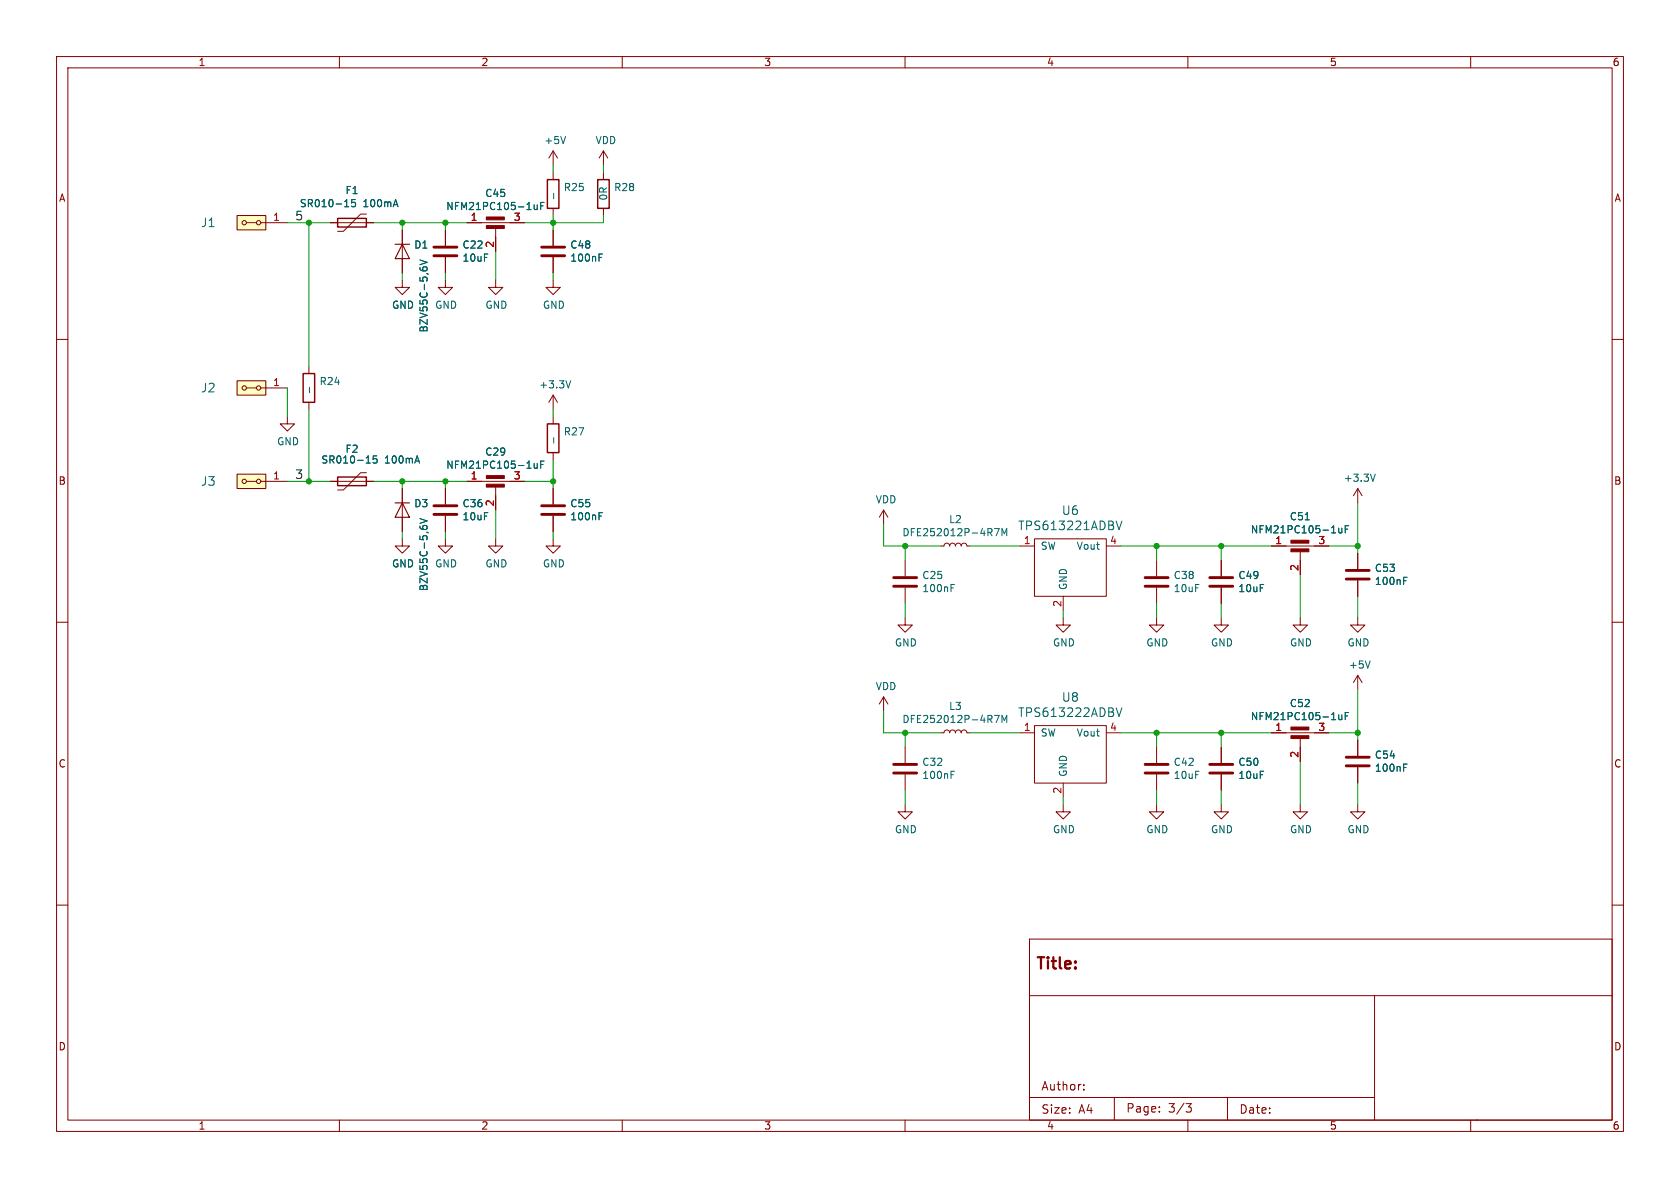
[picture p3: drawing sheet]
<svg xmlns="http://www.w3.org/2000/svg" width="297mm" height="210mm" viewBox="0 0 297 210" stroke-linecap="round" stroke-linejoin="round" font-family="sans-serif">
<g fill="none" stroke="#840000" stroke-width=".18">
<path d="M10 10h277v190h-277zM12 12h273v186h-273zM60 10v2M110 10v2M160 10v2M210 10v2M260 10v2M41.9 38.1h5.1v2.5h-5.1zM43.6 39.4h1.7M46.1 39.4h4.7M58.4 39.4h7.6M64.8 37.8h-1l-3.1 3.1h-1"/>
<path d="M82.5 39.4h10.2M97.8 26.7v2.5M97.8 30.5v1.3M97.8 36.8v1.3M97.8 26.7l-.8 1.2M97.8 26.7l.8 1.2M106.7 26.7l-.8 1.2M106.7 26.7v2.5M106.7 30.5v1.3M106.7 36.8v1.3M106.7 26.7l.7 1.2M10 60h2"/>
<path d="M71.1 49.5v1.3h1.3l-1.3 1.3-1.3-1.3h1.3M71.1 40.6v7.7M78.7 49.5v1.3h1.3l-1.3 1.3-1.2-1.3h1.2M78.7 40.6v2.8M78.7 45.5v2.8M87.6 49.5v1.3h1.3l-1.3 1.3-1.2-1.3h1.2M87.6 40.1v4.4M97.8 49.5v1.3h1.3l-1.3 1.3-1.3-1.3h1.3M97.8 40.6v2.8M97.8 45.5v2.8M285 60h2M41.9 67.3h5.1v2.6h-5.1z"/>
<path d="M43.6 68.6h1.7M46.1 68.6h4.7M50.8 73.7v1.2h1.3l-1.3 1.3-1.3-1.3h1.3M54.6 64.8v1.2M54.6 71.1v1.3M97.8 69.9v2.5M97.8 73.7v1.2M97.8 69.9l-.8 1.2M97.8 69.9l.8 1.2M41.9 83.8h5.1v2.6h-5.1zM43.6 85.1h1.7M46.1 85.1h4.7"/>
<path d="M58.4 85.1h7.6M64.8 83.6h-1l-3.1 3h-1M71.1 95.3v1.2h1.3l-1.3 1.3-1.3-1.3h1.3M71.1 86.4v7.6M78.7 95.3v1.2h1.3l-1.3 1.3-1.2-1.3h1.2M78.7 86.4v2.8M78.7 91.2v2.8M82.5 85.1h10.2M87.6 95.3v1.2h1.3l-1.3 1.3-1.2-1.3h1.2M87.6 85.9v4.3M97.8 95.3v1.2h1.3l-1.3 1.3-1.3-1.3h1.3M97.8 80v1.3"/>
<path d="M97.8 86.4v2.8M97.8 91.2v2.8M156.2 90.2l-.8 1.2M156.2 90.2v2.5M156.2 90.2l.8 1.2M160 99.1v2.8M166.4 96.5h.5l.1-.3 .4-.2 .4 .2 .1 .3 .1-.3 .4-.2 .4 .2 .1 .3 .2-.3 .3-.2 .4 .2 .1 .3 .2-.3 .3-.2 .4 .2 .1 .3h.5M180.3 96.5h2.6M182.9 95.3h12.7v10.1h-12.7zM195.6 96.5h2.5M204.5 99.1v2.8M215.9 99.1v2.8"/>
<path d="M224.8 96.5h10.1M229.9 97.3v4.3M240 86.4v2.5M240 97.8v2.8M240 86.4l-.7 1.2M240 86.4l.8 1.2M10 110h2M160 109.2v1.3h1.3l-1.3 1.3-1.3-1.3h1.3M160 103.9v2.8M188 109.2v1.3h1.2l-1.2 1.3-1.3-1.3h1.3M188 105.4v2.6M204.5 109.2v1.3h1.2l-1.2 1.3-1.3-1.3h1.3"/>
<path d="M204.5 103.9v2.8M215.9 109.2v1.3h1.3l-1.3 1.3-1.3-1.3h1.3M215.9 103.9v2.8M229.9 109.2v1.3h1.2l-1.2 1.3-1.3-1.3h1.3M240 109.2v1.3h1.3l-1.3 1.3-1.2-1.3h1.2M240 119.4l-.7 1.3M240 102.6v2.8M240 119.4v2.5M240 119.4l.8 1.3M285 110h2M156.2 123.2v2.5M156.2 123.2l-.8 1.3"/>
<path d="M156.2 123.2l.8 1.3M160 132.1v2.8M160 136.9v2.8M166.4 129.5h.5l.1-.3 .4-.2 .4 .2 .1 .3 .1-.3 .4-.2 .4 .2 .1 .3 .2-.3 .3-.2 .4 .2 .1 .3 .2-.3 .3-.2 .4 .2 .1 .3h.5M180.3 129.5h2.6M182.9 128.3h12.7v10.1h-12.7zM188 138.4v2.6M195.6 129.5h2.5M204.5 132.1v2.8M204.5 136.9v2.8M215.9 132.1v2.8M215.9 136.9v2.8"/>
<path d="M224.8 129.5h10.1M229.9 130.3v4.3M240 130.8v2.8M240 135.6v2.8M10 160h2M160 142.2v1.3h1.3l-1.3 1.3-1.3-1.3h1.3M188 142.2v1.3h1.2l-1.2 1.3-1.3-1.3h1.3M204.5 142.2v1.3h1.2l-1.2 1.3-1.3-1.3h1.3M215.9 142.2v1.3h1.3l-1.3 1.3-1.3-1.3h1.3M229.9 142.2v1.3h1.2l-1.2 1.3-1.3-1.3h1.3M240 142.2v1.3h1.3l-1.3 1.3-1.2-1.3h1.2M285 160h2"/>
<path d="M182 166h103v32h-103zM182 176h103M243 176v22M60 198v2M110 198v2M160 198v2M182 194h61M191.6 192.6v.1M191.6 191.8v.1M197 194v4M205 196.5v.1M205 195.7v.1"/>
<path d="M209.7 195.1h.9l-.5 .6 .4 .1 .1 .5-.3 .3h-.4M210 198v2M217 194v4M260 198v2M261 198h.1"/>
<circle cx="43.2" cy="39.4" r=".38"/>
<circle cx="45.7" cy="39.4" r=".38"/>
<circle cx="43.2" cy="68.6" r=".38"/>
<circle cx="45.7" cy="68.6" r=".38"/>
<circle cx="43.2" cy="85.1" r=".38"/>
<circle cx="45.7" cy="85.1" r=".38"/>
</g>
<g fill="none" stroke="#840000" stroke-width=".51">
<path d="M76.7 45.2h4.1M76.7 43.7h4.1M95.8 45.2h4M95.8 43.7h4M76.7 90.9h4.1M76.7 89.4h4.1M95.8 90.9h4M95.8 89.4h4M158 103.6h4.1M158 102.1h4.1M202.4 103.6h4.1M202.4 102.1h4.1"/>
<path d="M213.9 103.6h4M213.9 102.1h4M238 102.4h4.1M238 100.8h4.1M158 136.7h4.1M158 135.1h4.1M202.4 136.7h4.1M202.4 135.1h4.1M213.9 136.7h4M213.9 135.1h4M238 135.4h4.1M238 133.9h4.1"/>
</g>
<g fill="#840000" stroke="#840000" stroke-width=".18">
<path d="M86 39.9h3.2v.5h-3.2z"/>
<path d="M86 38.4h3.2v.5h-3.2z"/>
<path d="M228.2 130h3.2v.6h-3.2z"/>
<path d="M228.2 128.5h3.2v.5h-3.2z"/>
<path d="M228.2 97h3.2v.5h-3.2z"/>
<path d="M228.2 95.5h3.2v.5h-3.2z"/>
<path d="M86 85.6h3.2v.5h-3.2z"/>
<path d="M86 84.1h3.2v.5h-3.2z"/>
</g>
<g fill="none" stroke="#006464" stroke-width=".18">
<path d="M60.9 36.5h.8M62.8 35.3h-.6l-.1 .6 .2-.1h.4l.2 .2-.1 .4-.2 .1-.5-.1M94.4 36.2l.1 .8 .3 .1 .2-.2M95 36.2v.9M95.6 36.4h.4M96.2 35.8h-.6v1.3M97.9 34.2v.9M100 24.1l-.4 1.3M74.2 47.3v.2M74.2 46l1.3 .4-1.3 .4M74.7 47.4l.3-.2h.3l.2 .2M105.9 45.5h.4"/>
<path d="M105.9 44.9h.6M54.7 68.5v.9M97.9 77.4v.9M100.9 67.3l-.4 1.3M64.7 81.9h.8M66.6 80.6h-.6l-.1 .6 .2-.1h.5l.1 .2-.1 .4-.2 .2-.5-.2M74.2 93v.2M74.2 91.7l1.3 .4-1.3 .4M74.7 93.1l.3-.2h.3l.2 .2M94.4 81.9l.1 .8 .3 .1 .2-.1M95 81.9v.9M95.6 82.1h.4"/>
<path d="M96.2 81.5h-.6v1.3M105.9 91.2h.4M105.9 90.6h.6M175.8 93.4h.9l-.6 1.3M177.1 94.7v-1.3l.5 .9 .4-.9v1.3M197.3 92.1l.5 1.5 .5-1.5M230.7 91.9h.8M236.7 93.4v.7l.3 .1 .2-.1M237.2 93.4v.8M237.8 93.5h.4M238.4 92.9h-.6v1.3M243.1 83.8l-.4 1.3"/>
<path d="M168.1 103.9h.5M168.1 103.3h.6M242.2 116.8l-.4 1.3M248.1 102.7h.5M248.1 102.1h.6M168.1 136.9h.5M168.1 136.3h.6M175.8 126.5h.9l-.6 1.2M177.1 127.7v-1.2l.5 .9 .4-.9v1.2M197.3 125.1l.5 1.6 .5-1.6M236.7 126.4v.8h.3l.2-.1M237.2 126.4v.8"/>
<path d="M237.8 126.6h.4M238.4 126h-.6v1.2M248.1 135.7h.5M248.1 135.1h.6"/>
</g>
<path d="M69.8 43.2h2.6M71.1 43.2l1.3 2.5h-2.6zM69.8 88.9h2.6M71.1 88.9l1.3 2.5h-2.6z" fill="none" stroke="#840000" stroke-width=".2"/>
<path d="M59.7 38.6h5.1v1.5h-5.1zM96.8 31.8h2v5h-2zM105.7 31.8h2v5h-2zM53.6 66h2v5.1h-2zM96.8 74.9h2v5.1h-2zM59.7 84.3h5.1v1.6h-5.1z" fill="none" stroke="#840000" stroke-width=".25"/>
<g fill="#ffffc2" stroke="#ffffc2" stroke-width=".18">
<path d="M41.9 38.1h5.1v2.5h-5.1z"/>
<path d="M41.9 67.3h5.1v2.6h-5.1z"/>
<path d="M41.9 83.8h5.1v2.6h-5.1z"/>
</g>
<g fill="none" stroke="#009600" stroke-width=".18">
<path d="M50.8 39.4h7.6M54.6 39.4v25.4M66 39.4h16.5M71.1 39.4v1.2M78.7 39.4v1.2M97.8 29.2v1.3M97.8 38.1v2.5M106.7 38.1v1.3h-14M106.7 29.2v1.3M71.1 48.3v1.2M78.7 48.3v1.2M87.6 44.5v5"/>
<path d="M97.8 48.3v1.2M50.8 68.6v5.1M54.6 72.4v12.7M97.8 72.4v1.3M50.8 85.1h7.6M66 85.1h16.5M71.1 85.1v1.3M71.1 94v1.3M78.7 85.1v1.3M78.7 94v1.3M87.6 90.2v5.1M92.7 85.1h5.1"/>
<path d="M97.8 81.3v5.1M97.8 94v1.3M156.2 92.7v3.8h10.2M160 96.5v2.6M171.4 96.5h8.9M198.1 96.5h26.7M204.5 96.5v2.6M215.9 96.5v2.6M234.9 96.5h5.1M240 88.9v8.9M160 106.7v2.5M188 108v1.2"/>
<path d="M204.5 106.7v2.5M215.9 106.7v2.5M229.9 101.6v7.6M240 105.4v3.8M156.2 125.7v3.8h10.2M160 129.5v2.6M160 139.7v2.5M171.4 129.5h8.9M198.1 129.5h26.7M204.5 129.5v2.6M204.5 139.7v2.5M215.9 129.5v2.6"/>
<path d="M215.9 139.7v2.5M229.9 134.6v7.6M234.9 129.5h5.1M240 121.9v8.9M240 138.4v3.8M188 141v1.2"/>
</g>
<g fill="#009600" stroke="#009600" stroke-width=".18">
<circle cx="78.7" cy="85.1" r=".46"/>
<circle cx="71.1" cy="85.1" r=".46"/>
<circle cx="97.8" cy="85.1" r=".46"/>
<circle cx="54.6" cy="85.1" r=".46"/>
<circle cx="240" cy="96.5" r=".46"/>
<circle cx="240" cy="129.5" r=".46"/>
<circle cx="215.9" cy="129.5" r=".46"/>
<circle cx="215.9" cy="96.5" r=".46"/>
<circle cx="78.7" cy="39.4" r=".46"/>
<circle cx="97.8" cy="39.4" r=".46"/>
<circle cx="54.6" cy="39.4" r=".46"/>
<circle cx="71.1" cy="39.4" r=".46"/>
<circle cx="204.5" cy="129.5" r=".46"/>
<circle cx="160" cy="129.5" r=".46"/>
<circle cx="204.5" cy="96.5" r=".46"/>
<circle cx="160" cy="96.5" r=".46"/>
</g>
<text font-size="2.8" fill="#840000" x="183" y="171.9">Title:</text>
<g font-size="2.1" fill="#006464">
<text x="35.4" y="40.4">J1</text>
<text x="35.4" y="69.6">J2</text>
<text x="35.4" y="86.1">J3</text>
<text x="179.9" y="93.9">TPS613221ADBV</text>
<text x="187.6" y="91.2">U6</text>
<text x="187.6" y="124.3">U8</text>
<text x="179.9" y="126.9">TPS613222ADBV</text>
</g>
<g font-size="2.1" fill="#0f0f0f">
<text x="52.1" y="39.1">5</text>
<text x="52.1" y="84.8">3</text>
</g>
<g font-size="2.1" fill="#840000">
<text x="184" y="193">Author:</text>
<text x="184" y="197.1">Size:</text>
<text x="190.7" y="197.1">A4</text>
<text x="199" y="196.9">Page:</text>
<text x="206.5" y="196.9">3/3</text>
<text x="219" y="197.1">Date:</text>
</g>
<g font-size="1.8" fill="#840000">
<text x="35" y="11.9">1</text>
<text x="85" y="11.9">2</text>
<text x="135" y="11.9">3</text>
<text x="185" y="11.9">4</text>
<text x="235" y="11.9">5</text>
<text x="285" y="11.9">6</text>
<text x="10.3" y="35.9">A</text>
<text x="285.3" y="35.9">A</text>
<text x="10.3" y="85.9">B</text>
<text x="285.3" y="85.9">B</text>
<text x="10.3" y="135.9">C</text>
<text x="285.3" y="135.9">C</text>
<text x="10.3" y="185.9">D</text>
<text x="285.3" y="185.9">D</text>
<text x="35" y="199.9">1</text>
<text x="85" y="199.9">2</text>
<text x="135" y="199.9">3</text>
<text x="185" y="199.9">4</text>
<text x="235" y="199.9">5</text>
<text x="285" y="199.9">6</text>
</g>
<g font-size="1.8" fill="#006464">
<text x="96.1" y="25.7">+5V</text>
<text x="105.2" y="25.7">VDD</text>
<text x="61" y="34.5">F1</text>
<text x="85.7" y="35">C45</text>
<text x="99.6" y="34">R25</text>
<text x="107.5" y="35.6" transform="rotate(-90 107.5 35.6)">0R</text>
<text x="108.5" y="34">R28</text>
<text x="52.9" y="36.8">SR010-15</text>
<text x="64.2" y="36.8">100mA</text>
<text x="78.8" y="37.3">NFM21PC105-1uF</text>
<text x="73.1" y="44.1">D1</text>
<text x="81.7" y="44.1">C22</text>
<text x="81.7" y="46.5">10uF</text>
<text x="100.7" y="46.5">100nF</text>
<text x="100.7" y="44.1">C48</text>
<text x="69.2" y="54.8">GND</text>
<text x="75.8" y="58.9" transform="rotate(-90 75.8 58.9)">BZV55C-5,6V</text>
<text x="76.8" y="54.8">GND</text>
<text x="85.7" y="54.8">GND</text>
<text x="95.9" y="54.8">GND</text>
<text x="56.4" y="68.3">R24</text>
<text x="95.2" y="68.9">+3.3V</text>
<text x="99.6" y="77.2">R27</text>
<text x="48.9" y="78.9">GND</text>
<text x="56.7" y="82.1">SR010-15</text>
<text x="61" y="80.2">F2</text>
<text x="68" y="82.1">100mA</text>
<text x="78.8" y="83.1">NFM21PC105-1uF</text>
<text x="85.7" y="80.7">C29</text>
<text x="73.1" y="89.9">D3</text>
<text x="81.7" y="89.9">C36</text>
<text x="100.7" y="89.9">C55</text>
<text x="154.7" y="89.2">VDD</text>
<text x="237.5" y="85.4">+3.3V</text>
<text x="81.7" y="92.2">10uF</text>
<text x="100.7" y="92.2">100nF</text>
<text x="159.4" y="95">DFE252012P-4R7M</text>
<text x="167.7" y="92.7">L2</text>
<text x="221" y="94.5">NFM21PC105-1uF</text>
<text x="227.9" y="92.2">C51</text>
<text x="69.2" y="100.5">GND</text>
<text x="76.8" y="100.5">GND</text>
<text x="85.7" y="100.5">GND</text>
<text x="95.9" y="100.5">GND</text>
<text x="183.9" y="97.4">SW</text>
<text x="190.2" y="97.4">Vout</text>
<text x="243" y="101.3">C53</text>
<text x="75.8" y="104.6" transform="rotate(-90 75.8 104.6)">BZV55C-5,6V</text>
<text x="163" y="104.9">100nF</text>
<text x="163" y="102.6">C25</text>
<text x="188.8" y="104.4" transform="rotate(-90 188.8 104.4)">GND</text>
<text x="207.4" y="102.6">C38</text>
<text x="207.4" y="104.9">10uF</text>
<text x="218.8" y="102.6">C49</text>
<text x="218.8" y="104.9">10uF</text>
<text x="243" y="103.6">100nF</text>
<text x="158.1" y="114.5">GND</text>
<text x="186.1" y="114.5">GND</text>
<text x="202.6" y="114.5">GND</text>
<text x="214" y="114.5">GND</text>
<text x="228" y="114.5">GND</text>
<text x="238.1" y="114.5">GND</text>
<text x="238.4" y="118.4">+5V</text>
<text x="154.7" y="122.2">VDD</text>
<text x="167.7" y="125.7">L3</text>
<text x="227.9" y="125.2">C52</text>
<text x="159.4" y="128">DFE252012P-4R7M</text>
<text x="183.9" y="130.4">SW</text>
<text x="190.2" y="130.4">Vout</text>
<text x="221" y="127.5">NFM21PC105-1uF</text>
<text x="163" y="137.9">100nF</text>
<text x="163" y="135.6">C32</text>
<text x="188.8" y="137.4" transform="rotate(-90 188.8 137.4)">GND</text>
<text x="207.4" y="135.6">C42</text>
<text x="207.4" y="137.9">10uF</text>
<text x="218.8" y="135.6">C50</text>
<text x="218.8" y="137.9">10uF</text>
<text x="243" y="136.6">100nF</text>
<text x="243" y="134.3">C54</text>
<text x="158.1" y="147.5">GND</text>
<text x="186.1" y="147.5">GND</text>
<text x="202.6" y="147.5">GND</text>
<text x="214" y="147.5">GND</text>
<text x="228" y="147.5">GND</text>
<text x="238.1" y="147.5">GND</text>
</g>
<g font-size="1.8" fill="#a90000">
<text x="48.2" y="39.1">1</text>
<text x="83.1" y="39.1">1</text>
<text x="90.7" y="39.1">3</text>
<text x="87.4" y="43.9" transform="rotate(-90 87.4 43.9)">2</text>
<text x="48.2" y="68.3">1</text>
<text x="48.2" y="84.8">1</text>
<text x="83.1" y="84.8">1</text>
<text x="87.4" y="89.6" transform="rotate(-90 87.4 89.6)">2</text>
<text x="90.7" y="84.8">3</text>
<text x="180.9" y="96.3">1</text>
<text x="196.1" y="96.3">4</text>
<text x="225.4" y="96.3">1</text>
<text x="229.6" y="101" transform="rotate(-90 229.6 101)">2</text>
<text x="233" y="96.3">3</text>
<text x="187.7" y="107.4" transform="rotate(-90 187.7 107.4)">2</text>
<text x="180.9" y="129.3">1</text>
<text x="196.1" y="129.3">4</text>
<text x="225.4" y="129.3">1</text>
<text x="233" y="129.3">3</text>
<text x="229.6" y="134.1" transform="rotate(-90 229.6 134.1)">2</text>
<text x="187.7" y="140.4" transform="rotate(-90 187.7 140.4)">2</text>
</g>
</svg>
